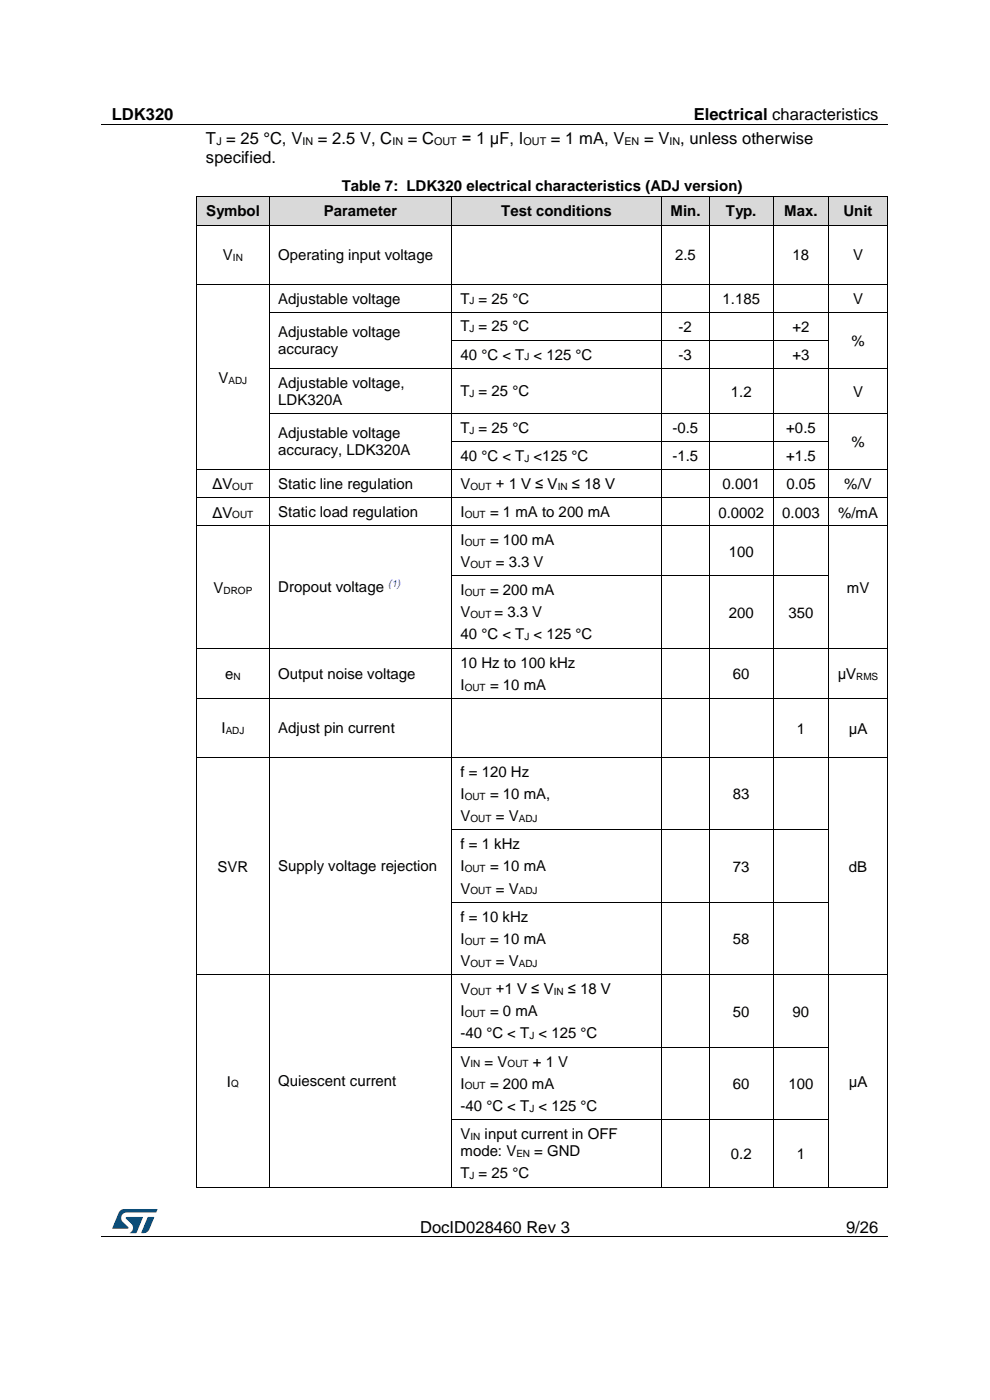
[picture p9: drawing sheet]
<svg xmlns="http://www.w3.org/2000/svg" width="210mm" height="297mm" viewBox="0 0 210 297" stroke-linecap="round" stroke-linejoin="round" font-family="sans-serif">
<path d="M21.5 26.5h166.8M21.5 262.4h166.8" fill="none" stroke="#000" stroke-width=".21"/>
<g fill="#000">
<path d="M104.7 26.4h.2v.1h-.2z" fill-rule="evenodd"/>
<path d="M61.6 262.3h.1v.2h-.1z" fill-rule="evenodd"/>
<path d="M148 262.3h.2v.2h-.2z" fill-rule="evenodd"/>
</g>
<g fill="#005288">
<path d="M25.4 256.9l.6-.4h.4l7 .1-.3 .6h-6.2a1.26 1.26 0 0 0-1.2 1.1 1.26 1.26 0 0 0 .8 1.4l.7 .6v.3l-3.4 .1z"/>
<path d="M31.4 258.2l1.3 .1-1 2.5a1.32 1.32 0 0 1-1.7 .7z"/>
<path d="M26.7 258.2l3.6 .1-1.4 3.3h-1.4a1.35 1.35 0 0 0 .7-1.2 1.35 1.35 0 0 0-.8-1.2l-.7-.6z"/>
</g>
<g fill="#d9d9d9">
<path d="M41.8 41.7h15.3v6h-15.3z" fill-rule="evenodd"/>
<path d="M43.7 41.7h11.5v6h-11.5z" fill-rule="evenodd"/>
<path d="M57.2 41.7h38.5v6h-38.5z" fill-rule="evenodd"/>
<path d="M59 41.7h34.9v6h-34.9z" fill-rule="evenodd"/>
<path d="M95.8 41.7h44.5v6h-44.5z" fill-rule="evenodd"/>
<path d="M97.7 41.7h40.7v6h-40.7z" fill-rule="evenodd"/>
<path d="M140.4 41.7h10v6h-10z" fill-rule="evenodd"/>
<path d="M142.2 41.7h6.4v6h-6.4z" fill-rule="evenodd"/>
<path d="M150.5 41.7h13.5v6h-13.5z" fill-rule="evenodd"/>
<path d="M152.4 41.7h9.7v6h-9.7z" fill-rule="evenodd"/>
<path d="M164.1 41.7h11.7v6h-11.7z" fill-rule="evenodd"/>
<path d="M165.9 41.7h8v6h-8z" fill-rule="evenodd"/>
<path d="M175.9 41.7h12.3v6h-12.3z" fill-rule="evenodd"/>
<path d="M177.7 41.7h8.7v6h-8.7z" fill-rule="evenodd"/>
</g>
<g fill="#000">
<path d="M41.7 47.7h.2v.1h-.2z" fill-rule="evenodd"/>
<path d="M41.7 47.7h.2v.1h-.2z" fill-rule="evenodd"/>
<path d="M41.7 41.6l.1 .1z" fill-rule="evenodd"/>
<path d="M41.7 41.6l.1 .1z" fill-rule="evenodd"/>
<path d="M41.9 47.7h.1v.1h-.1z" fill-rule="evenodd"/>
<path d="M57 47.7h.2v.1h-.2z" fill-rule="evenodd"/>
<path d="M57 41.6l.1 .1z" fill-rule="evenodd"/>
<path d="M57.2 47.7h.1v.1h-.1z" fill-rule="evenodd"/>
<path d="M95.7 47.7h.2v.1h-.2z" fill-rule="evenodd"/>
<path d="M95.7 41.6l.1 .1z" fill-rule="evenodd"/>
<path d="M95.9 47.7h.1v.1h-.1z" fill-rule="evenodd"/>
<path d="M140.2 47.7h.2v.1h-.2z" fill-rule="evenodd"/>
<path d="M140.3 41.6l.1 .1z" fill-rule="evenodd"/>
<path d="M140.4 47.7h.2v.1h-.2z" fill-rule="evenodd"/>
<path d="M150.4 47.7h.2v.1h-.2z" fill-rule="evenodd"/>
<path d="M150.4 41.6l.1 .1z" fill-rule="evenodd"/>
<path d="M150.6 47.7h.1v.1h-.1z" fill-rule="evenodd"/>
<path d="M163.9 47.7h.2v.1h-.2z" fill-rule="evenodd"/>
<path d="M163.9 41.6l.1 .1z" fill-rule="evenodd"/>
<path d="M164.1 47.7h.1v.1h-.1z" fill-rule="evenodd"/>
<path d="M175.7 47.7h.2v.1h-.2z" fill-rule="evenodd"/>
<path d="M175.7 41.6l.1 .1z" fill-rule="evenodd"/>
<path d="M175.9 47.7h.1v.1h-.1z" fill-rule="evenodd"/>
<path d="M188.2 47.7h.1v.1h-.1z" fill-rule="evenodd"/>
<path d="M188.2 47.7h.1v.1h-.1z" fill-rule="evenodd"/>
<path d="M188.2 41.6l.1 .1z" fill-rule="evenodd"/>
<path d="M188.2 41.6l.1 .1z" fill-rule="evenodd"/>
<path d="M41.7 60.2h.2v.2h-.2z" fill-rule="evenodd"/>
<path d="M41.7 66.1h.2v.2h-.2z" fill-rule="evenodd"/>
<path d="M41.7 72.1h.2v.1h-.2z" fill-rule="evenodd"/>
<path d="M41.7 78h.2v.2h-.2z" fill-rule="evenodd"/>
<path d="M57 60.2h.2v.2h-.2z" fill-rule="evenodd"/>
<path d="M57 66.1h.2v.2h-.2z" fill-rule="evenodd"/>
<path d="M57 72.1h.2v.1h-.2z" fill-rule="evenodd"/>
<path d="M57 78h.2v.2h-.2z" fill-rule="evenodd"/>
<path d="M95.7 60.2h.2v.2h-.2z" fill-rule="evenodd"/>
<path d="M95.7 66.1h.2v.2h-.2z" fill-rule="evenodd"/>
<path d="M95.7 72.1h.2v.1h-.2z" fill-rule="evenodd"/>
<path d="M95.7 78h.2v.2h-.2z" fill-rule="evenodd"/>
<path d="M140.2 60.2h.2v.2h-.2z" fill-rule="evenodd"/>
<path d="M140.2 66.1h.2v.2h-.2z" fill-rule="evenodd"/>
<path d="M140.2 72.1h.2v.1h-.2z" fill-rule="evenodd"/>
<path d="M140.2 78h.2v.2h-.2z" fill-rule="evenodd"/>
<path d="M150.4 60.2h.2v.2h-.2z" fill-rule="evenodd"/>
<path d="M150.4 66.1h.2v.2h-.2z" fill-rule="evenodd"/>
<path d="M150.4 72.1h.2v.1h-.2z" fill-rule="evenodd"/>
<path d="M150.4 78h.2v.2h-.2z" fill-rule="evenodd"/>
<path d="M163.9 60.2h.2v.2h-.2z" fill-rule="evenodd"/>
<path d="M163.9 66.1h.2v.2h-.2z" fill-rule="evenodd"/>
<path d="M163.9 72.1h.2v.1h-.2z" fill-rule="evenodd"/>
<path d="M163.9 78h.2v.2h-.2z" fill-rule="evenodd"/>
<path d="M175.7 60.2h.2v.2h-.2z" fill-rule="evenodd"/>
<path d="M175.7 66.1h.2v.2h-.2z" fill-rule="evenodd"/>
<path d="M175.7 72.1h.2v.1h-.2z" fill-rule="evenodd"/>
<path d="M175.7 78h.2v.2h-.2z" fill-rule="evenodd"/>
<path d="M188.2 60.2h.1v.2h-.1z" fill-rule="evenodd"/>
<path d="M188.2 66.1h.1v.2h-.1z" fill-rule="evenodd"/>
<path d="M188.2 72.1h.1v.1h-.1z" fill-rule="evenodd"/>
<path d="M188.2 78h.1v.2h-.1z" fill-rule="evenodd"/>
<path d="M41.7 87.6h.2v.2h-.2z" fill-rule="evenodd"/>
<path d="M41.7 93.6h.2v.1h-.2z" fill-rule="evenodd"/>
<path d="M41.7 99.5h.2v.2h-.2z" fill-rule="evenodd"/>
<path d="M57 87.6h.2v.2h-.2z" fill-rule="evenodd"/>
<path d="M57 93.6h.2v.1h-.2z" fill-rule="evenodd"/>
<path d="M57 99.5h.2v.2h-.2z" fill-rule="evenodd"/>
<path d="M95.7 87.6h.2v.2h-.2z" fill-rule="evenodd"/>
<path d="M95.7 93.6h.2v.1h-.2z" fill-rule="evenodd"/>
<path d="M95.7 99.5h.2v.2h-.2z" fill-rule="evenodd"/>
<path d="M140.2 87.6h.2v.2h-.2z" fill-rule="evenodd"/>
<path d="M140.2 93.6h.2v.1h-.2z" fill-rule="evenodd"/>
<path d="M140.2 99.5h.2v.2h-.2z" fill-rule="evenodd"/>
<path d="M150.4 87.6h.2v.2h-.2z" fill-rule="evenodd"/>
<path d="M150.4 93.6h.2v.1h-.2z" fill-rule="evenodd"/>
<path d="M150.4 99.5h.2v.2h-.2z" fill-rule="evenodd"/>
<path d="M163.9 87.6h.2v.2h-.2z" fill-rule="evenodd"/>
<path d="M163.9 93.6h.2v.1h-.2z" fill-rule="evenodd"/>
<path d="M163.9 99.5h.2v.2h-.2z" fill-rule="evenodd"/>
<path d="M175.7 87.6h.2v.2h-.2z" fill-rule="evenodd"/>
<path d="M175.7 93.6h.2v.1h-.2z" fill-rule="evenodd"/>
<path d="M175.7 99.5h.2v.2h-.2z" fill-rule="evenodd"/>
<path d="M188.2 87.6h.1v.2h-.1z" fill-rule="evenodd"/>
<path d="M188.2 93.6h.1v.1h-.1z" fill-rule="evenodd"/>
<path d="M188.2 99.5h.1v.2h-.1z" fill-rule="evenodd"/>
<path d="M41.7 105.5h.2v.1h-.2z" fill-rule="evenodd"/>
<path d="M41.7 111.4h.2v.2h-.2z" fill-rule="evenodd"/>
<path d="M57 105.5h.2v.1h-.2z" fill-rule="evenodd"/>
<path d="M57 111.4h.2v.2h-.2z" fill-rule="evenodd"/>
<path d="M95.7 105.5h.2v.1h-.2z" fill-rule="evenodd"/>
<path d="M95.7 111.4h.2v.2h-.2z" fill-rule="evenodd"/>
<path d="M140.2 105.5h.2v.1h-.2z" fill-rule="evenodd"/>
<path d="M140.2 111.4h.2v.2h-.2z" fill-rule="evenodd"/>
<path d="M150.4 105.5h.2v.1h-.2z" fill-rule="evenodd"/>
<path d="M150.4 111.4h.2v.2h-.2z" fill-rule="evenodd"/>
<path d="M163.9 105.5h.2v.1h-.2z" fill-rule="evenodd"/>
<path d="M163.9 111.4h.2v.2h-.2z" fill-rule="evenodd"/>
<path d="M175.7 105.5h.2v.1h-.2z" fill-rule="evenodd"/>
<path d="M175.7 111.4h.2v.2h-.2z" fill-rule="evenodd"/>
<path d="M188.2 105.5h.1v.1h-.1z" fill-rule="evenodd"/>
<path d="M188.2 111.4h.1v.2h-.1z" fill-rule="evenodd"/>
<path d="M41.7 122.1h.2v.1h-.2z" fill-rule="evenodd"/>
<path d="M41.7 137.4h.2v.2h-.2z" fill-rule="evenodd"/>
<path d="M57 122.1h.2v.1h-.2z" fill-rule="evenodd"/>
<path d="M57 137.4h.2v.2h-.2z" fill-rule="evenodd"/>
<path d="M95.7 122.1h.2v.1h-.2z" fill-rule="evenodd"/>
<path d="M95.7 137.4h.2v.2h-.2z" fill-rule="evenodd"/>
<path d="M140.2 122.1h.2v.1h-.2z" fill-rule="evenodd"/>
<path d="M140.2 137.4h.2v.2h-.2z" fill-rule="evenodd"/>
<path d="M150.4 122.1h.2v.1h-.2z" fill-rule="evenodd"/>
<path d="M150.4 137.4h.2v.2h-.2z" fill-rule="evenodd"/>
<path d="M163.9 122.1h.2v.1h-.2z" fill-rule="evenodd"/>
<path d="M163.9 137.4h.2v.2h-.2z" fill-rule="evenodd"/>
<path d="M175.7 122.1h.2v.1h-.2z" fill-rule="evenodd"/>
<path d="M175.7 137.4h.2v.2h-.2z" fill-rule="evenodd"/>
<path d="M188.2 122.1h.1v.1h-.1z" fill-rule="evenodd"/>
<path d="M188.2 137.4h.1v.2h-.1z" fill-rule="evenodd"/>
<path d="M41.7 148.1h.2v.1h-.2z" fill-rule="evenodd"/>
<path d="M57 148.1h.2v.1h-.2z" fill-rule="evenodd"/>
<path d="M95.7 148.1h.2v.1h-.2z" fill-rule="evenodd"/>
<path d="M140.2 148.1h.2v.1h-.2z" fill-rule="evenodd"/>
<path d="M150.4 148.1h.2v.1h-.2z" fill-rule="evenodd"/>
<path d="M163.9 148.1h.2v.1h-.2z" fill-rule="evenodd"/>
<path d="M175.7 148.1h.2v.1h-.2z" fill-rule="evenodd"/>
<path d="M188.2 148.1h.1v.1h-.1z" fill-rule="evenodd"/>
<path d="M41.7 160.6h.2v.2h-.2z" fill-rule="evenodd"/>
<path d="M41.7 176h.2v.1h-.2z" fill-rule="evenodd"/>
<path d="M57 160.6h.2v.2h-.2z" fill-rule="evenodd"/>
<path d="M57 176h.2v.1h-.2z" fill-rule="evenodd"/>
<path d="M95.7 160.6h.2v.2h-.2z" fill-rule="evenodd"/>
<path d="M95.7 176h.2v.1h-.2z" fill-rule="evenodd"/>
<path d="M140.2 160.6h.2v.2h-.2z" fill-rule="evenodd"/>
<path d="M140.2 176h.2v.1h-.2z" fill-rule="evenodd"/>
<path d="M150.4 160.6h.2v.2h-.2z" fill-rule="evenodd"/>
<path d="M150.4 176h.2v.1h-.2z" fill-rule="evenodd"/>
<path d="M163.9 160.6h.2v.2h-.2z" fill-rule="evenodd"/>
<path d="M163.9 176h.2v.1h-.2z" fill-rule="evenodd"/>
<path d="M175.7 160.6h.2v.2h-.2z" fill-rule="evenodd"/>
<path d="M175.7 176h.2v.1h-.2z" fill-rule="evenodd"/>
<path d="M188.2 160.6h.1v.2h-.1z" fill-rule="evenodd"/>
<path d="M188.2 176h.1v.1h-.1z" fill-rule="evenodd"/>
<path d="M41.7 191.3h.2v.2h-.2z" fill-rule="evenodd"/>
<path d="M57 191.3h.2v.2h-.2z" fill-rule="evenodd"/>
<path d="M95.7 191.3h.2v.2h-.2z" fill-rule="evenodd"/>
<path d="M140.2 191.3h.2v.2h-.2z" fill-rule="evenodd"/>
<path d="M150.4 191.3h.2v.2h-.2z" fill-rule="evenodd"/>
<path d="M163.9 191.3h.2v.2h-.2z" fill-rule="evenodd"/>
<path d="M175.7 191.3h.2v.2h-.2z" fill-rule="evenodd"/>
<path d="M188.2 191.3h.1v.2h-.1z" fill-rule="evenodd"/>
<path d="M41.7 206.7h.2v.2h-.2z" fill-rule="evenodd"/>
<path d="M57 206.7h.2v.2h-.2z" fill-rule="evenodd"/>
<path d="M95.7 206.7h.2v.2h-.2z" fill-rule="evenodd"/>
<path d="M140.2 206.7h.2v.2h-.2z" fill-rule="evenodd"/>
<path d="M150.4 206.7h.2v.2h-.2z" fill-rule="evenodd"/>
<path d="M163.9 206.7h.2v.2h-.2z" fill-rule="evenodd"/>
<path d="M175.7 206.7h.2v.2h-.2z" fill-rule="evenodd"/>
<path d="M188.2 206.7h.1v.2h-.1z" fill-rule="evenodd"/>
<path d="M41.7 222.1h.2v.1h-.2z" fill-rule="evenodd"/>
<path d="M41.7 237.4h.2v.2h-.2z" fill-rule="evenodd"/>
<path d="M57 222.1h.2v.1h-.2z" fill-rule="evenodd"/>
<path d="M57 237.4h.2v.2h-.2z" fill-rule="evenodd"/>
<path d="M95.7 222.1h.2v.1h-.2z" fill-rule="evenodd"/>
<path d="M95.7 237.4h.2v.2h-.2z" fill-rule="evenodd"/>
<path d="M140.2 222.1h.2v.1h-.2z" fill-rule="evenodd"/>
<path d="M140.2 237.4h.2v.2h-.2z" fill-rule="evenodd"/>
<path d="M150.4 222.1h.2v.1h-.2z" fill-rule="evenodd"/>
<path d="M150.4 237.4h.2v.2h-.2z" fill-rule="evenodd"/>
<path d="M163.9 222.1h.2v.1h-.2z" fill-rule="evenodd"/>
<path d="M163.9 237.4h.2v.2h-.2z" fill-rule="evenodd"/>
<path d="M175.7 222.1h.2v.1h-.2z" fill-rule="evenodd"/>
<path d="M175.7 237.4h.2v.2h-.2z" fill-rule="evenodd"/>
<path d="M188.2 222.1h.1v.1h-.1z" fill-rule="evenodd"/>
<path d="M188.2 237.4h.1v.2h-.1z" fill-rule="evenodd"/>
<path d="M41.7 251.7h.2v.2h-.2z" fill-rule="evenodd"/>
<path d="M41.7 251.7h.2v.2h-.2z" fill-rule="evenodd"/>
<path d="M57 251.7h.2v.2h-.2z" fill-rule="evenodd"/>
<path d="M95.7 251.7h.2v.2h-.2z" fill-rule="evenodd"/>
<path d="M140.2 251.7h.2v.2h-.2z" fill-rule="evenodd"/>
<path d="M150.4 251.7h.2v.2h-.2z" fill-rule="evenodd"/>
<path d="M163.9 251.7h.2v.2h-.2z" fill-rule="evenodd"/>
<path d="M175.7 251.7h.2v.2h-.2z" fill-rule="evenodd"/>
<path d="M188.2 251.7h.1v.2h-.1z" fill-rule="evenodd"/>
<path d="M188.2 251.7h.1v.2h-.1z" fill-rule="evenodd"/>
</g>
<g fill="none" stroke="#000" stroke-width=".21">
<path d="M41.8 41.7v6M41.8 47.8v12.4M41.8 41.6h15.2M42 47.8h15M57.1 41.7v6M57.1 47.8v12.4M57.1 41.6h38.6M57.3 47.8h38.4M95.8 47.8v12.4M95.8 41.7v6M95.8 41.6h44.5M96 47.8h44.2"/>
<path d="M140.3 41.7v6M140.3 47.8v12.4M140.4 41.6h10M140.6 47.8h9.8M150.5 41.7v6M150.5 47.8v12.4M150.5 41.6h13.4M150.7 47.8h13.2M164 41.7v6M164 47.8v12.4M164 41.6h11.7M164.2 47.8h11.5"/>
<path d="M175.8 41.7v6M175.8 47.8v12.4M175.8 41.6h12.4M176 47.8h12.2M188.3 41.7v6M188.3 47.8v12.4M41.8 60.4v5.7M41.8 66.3v5.8M41.8 72.2v5.8M41.8 78.2v9.4M41.9 60.3h15.1M57.1 60.4v5.7"/>
<path d="M57.1 66.3v5.8M57.1 72.2v5.8M57.1 78.2v9.4M57.2 60.3h38.5M57.2 66.2h38.5M57.2 78.1h38.5M95.8 60.4v5.7M95.8 66.3v5.8M95.8 72.2v5.8M95.8 78.2v9.4M95.9 60.3h44.3M95.9 66.2h44.3"/>
<path d="M95.9 72.1h44.3M95.9 78.1h44.3M140.3 60.4v5.7M140.3 66.3v5.8M140.3 72.2v5.8M140.3 78.2v9.4M140.4 60.3h10M140.4 66.2h10M140.4 72.1h10M140.4 78.1h10M150.5 60.4v5.7M150.5 66.3v5.8"/>
<path d="M150.5 72.2v5.8M150.5 78.2v9.4M150.6 60.3h13.3M150.6 66.2h13.3M150.6 72.1h13.3M150.6 78.1h13.3M164 60.4v5.7M164 66.3v5.8M164 72.2v5.8M164 78.2v9.4M164.1 60.3h11.6M164.1 66.2h11.6"/>
<path d="M164.1 72.1h11.6M164.1 78.1h11.6M175.8 60.4v5.7M175.8 66.3v5.8M175.8 72.2v5.8M175.8 78.2v9.4M175.9 60.3h12.3M175.9 66.2h12.3M175.9 78.1h12.3M188.3 60.4v5.7M188.3 66.3v5.8M188.3 72.2v5.8"/>
<path d="M188.3 78.2v9.4M41.8 87.8v5.8M41.8 93.7v5.8M41.8 99.7v5.8M41.9 99.6h15.1M57.1 87.8v5.8M57.1 93.7v5.8M57.1 99.7v5.8M57.2 87.7h38.5M57.2 99.6h38.5M95.8 87.8v5.8M95.8 93.7v5.8"/>
<path d="M95.8 99.7v5.8M95.9 87.7h44.3M95.9 93.6h44.3M95.9 99.6h44.3M140.3 87.8v5.8M140.3 93.7v5.8M140.3 99.7v5.8M140.4 87.7h10M140.4 93.6h10M140.4 99.6h10M150.5 87.8v5.8M150.5 93.7v5.8"/>
<path d="M150.5 99.7v5.8M150.6 87.7h13.3M150.6 93.6h13.3M150.6 99.6h13.3M164 87.8v5.8M164 93.7v5.8M164 99.7v5.8M164.1 87.7h11.6M164.1 93.6h11.6M164.1 99.6h11.6M175.8 87.8v5.8M175.8 93.7v5.8"/>
<path d="M175.8 99.7v5.8M175.9 87.7h12.3M175.9 99.6h12.3M188.3 87.8v5.8M188.3 93.7v5.8M188.3 99.7v5.8M41.8 105.6v5.8M41.8 111.6v10.5M41.9 105.6h15.1M41.9 111.5h15.1M57.1 105.6v5.8M57.1 111.6v10.5"/>
<path d="M57.2 105.6h38.5M57.2 111.5h38.5M95.8 105.6v5.8M95.8 111.6v10.5M95.9 105.6h44.3M95.9 111.5h44.3M140.3 105.6v5.8M140.3 111.6v10.5M140.4 105.6h10M140.4 111.5h10M150.5 105.6v5.8M150.5 111.6v10.5"/>
<path d="M150.6 105.6h13.3M150.6 111.5h13.3M164 105.6v5.8M164 111.6v10.5M164.1 105.6h11.6M164.1 111.5h11.6M175.8 105.6v5.8M175.8 111.6v10.5M175.9 105.6h12.3M175.9 111.5h12.3M188.3 105.6v5.8M188.3 111.6v10.5"/>
<path d="M41.8 122.2v15.2M41.8 137.6v10.5M41.9 137.5h15.1M57.1 122.2v15.2M57.1 137.6v10.5M57.2 137.5h38.5M95.8 122.2v15.2M95.8 137.6v10.5M95.9 122.1h44.3M95.9 137.5h44.3M140.3 122.2v15.2M140.3 137.6v10.5"/>
<path d="M140.4 122.1h10M140.4 137.5h10M150.5 122.2v15.2M150.5 137.6v10.5M150.6 122.1h13.3M150.6 137.5h13.3M164 122.2v15.2M164 137.6v10.5M164.1 122.1h11.6M164.1 137.5h11.6M175.8 122.2v15.2M175.8 137.6v10.5"/>
<path d="M175.9 137.5h12.3M188.3 122.2v15.2M188.3 137.6v10.5M41.8 148.2v12.4M41.9 148.1h15.1M57.1 148.2v12.4M57.2 148.1h38.5M95.8 148.2v12.4M95.9 148.1h44.3M140.3 148.2v12.4M140.4 148.1h10M150.5 148.2v12.4"/>
<path d="M150.6 148.1h13.3M164 148.2v12.4M164.1 148.1h11.6M175.8 148.2v12.4M175.9 148.1h12.3M188.3 148.2v12.4M41.8 160.8v15.2M41.8 176.1v15.2M41.9 160.7h15.1M57.1 160.8v15.2M57.1 176.1v15.2M57.2 160.7h38.5"/>
<path d="M95.8 160.8v15.2M95.8 176.1v15.2M95.9 160.7h44.3M95.9 176h44.3M140.3 160.8v15.2M140.3 176.1v15.2M140.4 160.7h10M140.4 176h10M150.5 160.8v15.2M150.5 176.1v15.2M150.6 160.7h13.3M150.6 176h13.3"/>
<path d="M164 160.8v15.2M164 176.1v15.2M164.1 160.7h11.6M164.1 176h11.6M175.8 160.8v15.2M175.8 176.1v15.2M175.9 160.7h12.3M188.3 160.8v15.2M188.3 176.1v15.2M41.8 191.5v15.2M57.1 191.5v15.2M95.8 191.5v15.2"/>
<path d="M95.9 191.4h44.3M140.3 191.5v15.2M140.4 191.4h10M150.5 191.5v15.2M150.6 191.4h13.3M164 191.5v15.2M164.1 191.4h11.6M175.8 191.5v15.2M188.3 191.5v15.2M41.8 206.9v15.2M41.9 206.8h15.1M57.1 206.9v15.2"/>
<path d="M57.2 206.8h38.5M95.8 206.9v15.2M95.9 206.8h44.3M140.3 206.9v15.2M140.4 206.8h10M150.5 206.9v15.2M150.6 206.8h13.3M164 206.9v15.2M164.1 206.8h11.6M175.8 206.9v15.2M175.9 206.8h12.3M188.3 206.9v15.2"/>
<path d="M41.8 222.2v15.2M41.8 237.6v14.1M57.1 222.2v15.2M57.1 237.6v14.1M95.8 222.2v15.2M95.8 237.6v14.1M95.9 222.2h44.3M95.9 237.5h44.3M140.3 222.2v15.2M140.3 237.6v14.1M140.4 222.2h10M140.4 237.5h10"/>
<path d="M150.5 222.2v15.2M150.5 237.6v14.1M150.6 222.2h13.3M150.6 237.5h13.3M164 222.2v15.2M164 237.6v14.1M164.1 222.2h11.6M164.1 237.5h11.6M175.8 222.2v15.2M175.8 237.6v14.1M188.3 222.2v15.2M188.3 237.6v14.1"/>
<path d="M41.9 251.8h15.1M57.2 251.8h38.5M95.9 251.8h44.3M140.4 251.8h10M150.6 251.8h13.3M164.1 251.8h11.6M175.9 251.8h12.3"/>
</g>
<g font-size="3.5">
<text x="23.7" y="25.5">LDK320</text>
<text x="147.2" y="25.5">Electrical characteristics</text>
<text x="43.7" y="30.6">T = 25 °C, V</text>
<text x="43.7" y="34.7">specified.</text>
<text x="67.5" y="30.6">= 2.5 V, C</text>
<text x="86.5" y="30.6">= C</text>
<text x="97.9" y="30.6">= 1 μF, I</text>
<text x="116.9" y="30.6">= 1 mA, V</text>
<text x="136.6" y="30.6">= V , unless otherwise</text>
<text x="89.1" y="261.5">DocID028460 Rev 3</text>
<text x="179.5" y="261.5">9/26</text>
</g>
<g font-size="3.2">
<text x="72.5" y="40.4">Table 7: LDK320 electrical characteristics (ADJ version)</text>
<text x="43.7" y="45.8">Symbol</text>
<text x="68.7" y="45.8">Parameter</text>
<text x="106.3" y="45.8">Test conditions</text>
<text x="142.2" y="45.8">Min.</text>
<text x="154" y="45.8">Typ.</text>
<text x="166.4" y="45.8">Max.</text>
<text x="178.9" y="45.8">Unit</text>
<text x="47.3" y="55.3">V</text>
<text x="59" y="55.2">Operating input voltage</text>
<text x="143.2" y="55.3">2.5</text>
<text x="168.1" y="55.3">18</text>
<text x="181" y="55.3">V</text>
<text x="59" y="64.4">Adjustable voltage</text>
<text x="97.7" y="64.4">T = 25 °C</text>
<text x="153.3" y="64.5">1.185</text>
<text x="181" y="64.5">V</text>
<text x="59" y="71.5">Adjustable voltage</text>
<text x="97.7" y="70.3">T = 25 °C</text>
<text x="144" y="70.4">-2</text>
<text x="168.1" y="70.4">+2</text>
<text x="59" y="75.1">accuracy</text>
<text x="97.7" y="76.3">40 °C &lt; T &lt; 125 °C</text>
<text x="144" y="76.4">-3</text>
<text x="168.1" y="76.4">+3</text>
<text x="180.6" y="73.4">%</text>
<text x="46.4" y="81.2">V</text>
<text x="59" y="82.2">Adjustable voltage,</text>
<text x="59" y="85.9">LDK320A</text>
<text x="97.7" y="84">T = 25 °C</text>
<text x="155.1" y="84.2">1.2</text>
<text x="181" y="84.2">V</text>
<text x="59" y="93">Adjustable voltage</text>
<text x="97.7" y="91.8">T = 25 °C</text>
<text x="142.7" y="91.9">-0.5</text>
<text x="166.8" y="91.9">+0.5</text>
<text x="180.6" y="94.9">%</text>
<text x="59" y="96.6">accuracy, LDK320A</text>
<text x="97.7" y="97.8">40 °C &lt; T &lt;125 °C</text>
<text x="142.7" y="97.9">-1.5</text>
<text x="166.8" y="97.9">+1.5</text>
<text x="45" y="103.8">ΔV</text>
<text x="59" y="103.7">Static line regulation</text>
<text x="97.7" y="103.7">V</text>
<text x="105.2" y="103.7">+ 1 V ≤ V</text>
<text x="121.3" y="103.7">≤ 18 V</text>
<text x="153.3" y="103.8">0.001</text>
<text x="166.8" y="103.8">0.05</text>
<text x="179.1" y="103.8">%/V</text>
<text x="45" y="109.8">ΔV</text>
<text x="59" y="109.7">Static load regulation</text>
<text x="97.7" y="109.7">I</text>
<text x="104" y="109.7">= 1 mA to 200 mA</text>
<text x="152.4" y="109.8">0.0002</text>
<text x="165.9" y="109.8">0.003</text>
<text x="177.8" y="109.8">%/mA</text>
<text x="97.7" y="115.6">I</text>
<text x="104" y="115.6">= 100 mA</text>
<text x="154.6" y="118.1">100</text>
<text x="45.3" y="125.7">V</text>
<text x="59" y="125.6">Dropout voltage</text>
<text x="97.7" y="120.3">V</text>
<text x="105.2" y="120.3">= 3.3 V</text>
<text x="179.7" y="125.7">mV</text>
<text x="97.7" y="126.3">I</text>
<text x="97.7" y="131">V</text>
<text x="104" y="126.3">= 200 mA</text>
<text x="104.9" y="131">= 3.3 V</text>
<text x="154.6" y="131.1">200</text>
<text x="167.3" y="131.1">350</text>
<text x="97.7" y="135.7">40 °C &lt; T &lt; 125 °C</text>
<text x="59" y="144">Output noise voltage</text>
<text x="97.7" y="141.6">10 Hz to 100 kHz</text>
<text x="47.8" y="144.1">e</text>
<text x="97.7" y="146.3">I</text>
<text x="104" y="146.3">= 10 mA</text>
<text x="155.5" y="144.1">60</text>
<text x="177.7" y="144.1">μV</text>
<text x="47" y="155.6">I</text>
<text x="59" y="155.6">Adjust pin current</text>
<text x="169" y="155.7">1</text>
<text x="180.1" y="155.7">μA</text>
<text x="97.7" y="164.8">f = 120 Hz</text>
<text x="97.7" y="169.5">I</text>
<text x="104" y="169.5">= 10 mA,</text>
<text x="155.5" y="169.6">83</text>
<text x="97.7" y="174.2">V</text>
<text x="105.2" y="174.2">= V</text>
<text x="46.2" y="185">SVR</text>
<text x="59" y="184.9">Supply voltage rejection</text>
<text x="97.7" y="180.2">f = 1 kHz</text>
<text x="97.7" y="184.9">I</text>
<text x="104" y="184.9">= 10 mA</text>
<text x="155.5" y="185">73</text>
<text x="180.1" y="185">dB</text>
<text x="97.7" y="189.6">V</text>
<text x="105.2" y="189.6">= V</text>
<text x="97.7" y="195.5">f = 10 kHz</text>
<text x="97.7" y="200.2">I</text>
<text x="104" y="200.2">= 10 mA</text>
<text x="155.5" y="200.3">58</text>
<text x="97.7" y="205">V</text>
<text x="105.2" y="205">= V</text>
<text x="97.7" y="210.9">V</text>
<text x="97.7" y="215.6">I</text>
<text x="104" y="215.6">= 0 mA</text>
<text x="105.2" y="210.9">+1 V ≤ V</text>
<text x="120.5" y="210.9">≤ 18 V</text>
<text x="155.5" y="215.7">50</text>
<text x="168.1" y="215.7">90</text>
<text x="97.7" y="220.3">-40 °C &lt; T &lt; 125 °C</text>
<text x="97.7" y="226.3">V</text>
<text x="102.8" y="226.3">= V</text>
<text x="113.1" y="226.3">+ 1 V</text>
<text x="48.1" y="230.5">I</text>
<text x="59" y="230.5">Quiescent current</text>
<text x="97.7" y="231">I</text>
<text x="104" y="231">= 200 mA</text>
<text x="155.5" y="231.1">60</text>
<text x="167.3" y="231.1">100</text>
<text x="180.1" y="230.5">μA</text>
<text x="97.7" y="235.7">-40 °C &lt; T &lt; 125 °C</text>
<text x="97.7" y="241.6">V</text>
<text x="97.7" y="245.3">mode: V</text>
<text x="102.8" y="241.6">input current in OFF</text>
<text x="113.4" y="245.3">= GND</text>
<text x="155.1" y="245.9">0.2</text>
<text x="169" y="245.9">1</text>
<text x="97.7" y="250">T = 25 °C</text>
</g>
<g font-size="2.3">
<text x="45.9" y="30.8">J</text>
<text x="64.2" y="30.8">IN</text>
<text x="83.2" y="30.8">IN</text>
<text x="92.1" y="30.8">OUT</text>
<text x="111" y="30.8">OUT</text>
<text x="132.5" y="30.8">EN</text>
<text x="142" y="30.8">IN</text>
</g>
<g font-size="2.1">
<text x="49.4" y="55.4">IN</text>
<text x="99.6" y="64.6">J</text>
<text x="99.6" y="70.5">J</text>
<text x="111.2" y="76.5">J</text>
<text x="48.5" y="81.4">ADJ</text>
<text x="99.6" y="84.2">J</text>
<text x="99.6" y="92">J</text>
<text x="111.2" y="97.9">J</text>
<text x="49.3" y="104">OUT</text>
<text x="99.8" y="103.9">OUT</text>
<text x="118.3" y="103.9">IN</text>
<text x="49.3" y="110">OUT</text>
<text x="98.6" y="109.8">OUT</text>
<text x="98.6" y="115.8">OUT</text>
<text x="47.4" y="125.9">DROP</text>
<text x="99.8" y="120.5">OUT</text>
<text x="98.6" y="126.4">OUT</text>
<text x="99.8" y="131.1">OUT</text>
<text x="111.2" y="135.8">J</text>
<text x="49.5" y="144.2">N</text>
<text x="98.6" y="146.5">OUT</text>
<text x="181.7" y="144.2">RMS</text>
<text x="47.9" y="155.7">ADJ</text>
<text x="98.6" y="169.7">OUT</text>
<text x="99.8" y="174.4">OUT</text>
<text x="110" y="174.4">ADJ</text>
<text x="98.6" y="185">OUT</text>
<text x="99.8" y="189.8">OUT</text>
<text x="110" y="189.8">ADJ</text>
<text x="98.6" y="200.4">OUT</text>
<text x="99.8" y="205.1">OUT</text>
<text x="110" y="205.1">ADJ</text>
<text x="98.6" y="215.8">OUT</text>
<text x="99.8" y="211.1">OUT</text>
<text x="117.5" y="211.1">IN</text>
<text x="112.3" y="220.5">J</text>
<text x="99.8" y="226.4">IN</text>
<text x="107.7" y="226.4">OUT</text>
<text x="49" y="230.7">Q</text>
<text x="98.6" y="231.1">OUT</text>
<text x="112.3" y="235.8">J</text>
<text x="99.8" y="241.8">IN</text>
<text x="109.5" y="245.4">EN</text>
<text x="99.6" y="250.1">J</text>
</g>
<text font-size="2.1" fill="#00f" x="82.4" y="124.5">(1)</text>
</svg>
